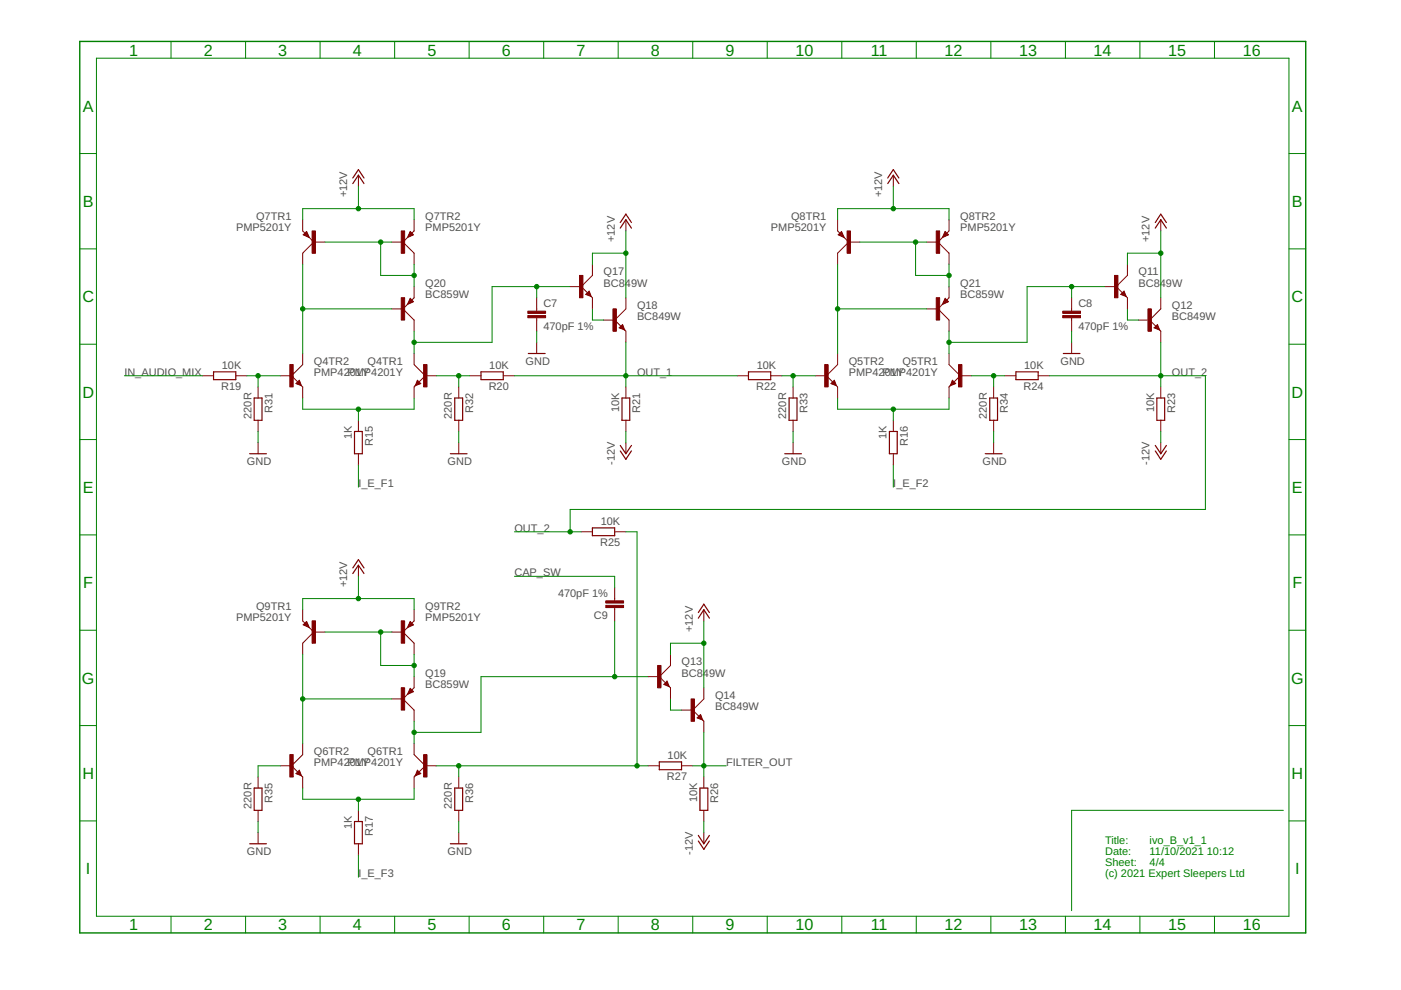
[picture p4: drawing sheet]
<svg xmlns="http://www.w3.org/2000/svg" width="297mm" height="210mm" viewBox="0 0 297 210" stroke-linecap="round" stroke-linejoin="round" font-family="sans-serif">
<g fill="none" stroke="#800000" stroke-width=".25">
<path d="M74.8 38.9l1.2-1.8 1.2 1.8M74.8 37.7l1.2-1.7 1.2 1.7M188.2 38.9l1.2-1.8 1.2 1.8M188.2 37.7l1.2-1.7 1.2 1.7M64.5 49.8l.5-.5 .3 .8zM65 49.6l-.2 .2M87 49.3l.4 .5-.8 .3zM87 49.6l.2 .2M131.5 48.4l1.2-1.8 1.2 1.8M131.5 47.2l1.2-1.8 1.2 1.8M178.4 49.3l.4 .8-.9-.3zM178.4 49.6l-.2 .2"/>
<path d="M200.4 49.3l.5 .5-.9 .3zM200.4 49.6l.2 .2M244.9 48.4l1.2-1.8 1.2 1.8M244.9 47.2l1.2-1.8 1.2 1.8M45.3 78.8h4.7v1.7h-4.7zM87 63.5l.4 .5-.8 .3zM87 63.7l.2 .3M102 78.8h4.7v1.7h-4.7zM112 75h3.6M124.4 62.4l.5-.4 .2 .7zM124.9 62.2l-.2 .2M131.5 69.5l.5-.5 .2 .7z"/>
<path d="M132 69.3l-.3 .2M158.7 78.8h4.7v1.7h-4.7zM200.4 63.5l.5 .5-.9 .3zM200.4 63.7l.2 .3M215.4 78.8h4.7v1.7h-4.7zM225.4 75h3.6M238.3 62l.2 .7-.7-.3zM238.3 62.2l-.2 .2M245.4 69l.2 .7-.7-.2zM245.4 69.3l-.2 .2M52.9 96.2h3.6M53.9 84.4h1.6v4.7h-1.6z"/>
<path d="M63.5 80.9l.2 .7-.7-.3zM63.5 81.1l-.3 .2M75.2 91.5h1.6v4.7h-1.6zM88.5 80.9l.5 .4-.7 .3zM88.5 81.1l.3 .2M95.5 96.2h3.5M96.4 84.4h1.7v4.7h-1.7zM131.5 94.4l1.2 1.8 1.2-1.8M131.5 95.6l1.2 1.8 1.2-1.8M131.9 84.4h1.6v4.7h-1.6zM166.4 96.2h3.5M167.3 84.4h1.7v4.7h-1.7z"/>
<path d="M176.4 81.3l.5-.4 .2 .7zM176.9 81.1l-.3 .2M188.6 91.5h1.6v4.7h-1.6zM201.9 80.9l.5 .4-.7 .3zM201.9 81.1l.3 .2M208.9 96.2h3.5M209.8 84.4h1.7v4.7h-1.7zM244.9 94.4l1.2 1.8 1.2-1.8M244.9 95.6l1.2 1.8 1.2-1.8M245.3 84.4h1.6v4.7h-1.6zM125.6 111.9h4.7v1.7h-4.7zM65 132l.3 .8-.8-.3z"/>
<path d="M65 132.2l-.2 .3M74.8 121.6l1.2-1.8 1.2 1.8M74.8 120.4l1.2-1.7 1.2 1.7M87 132l.4 .5-.8 .3zM87 132.2l.2 .3M148.1 131.1l1.1-1.8 1.2 1.8M148.1 129.9l1.1-1.8 1.2 1.8M87 146.2l.4 .4-.8 .4zM87 146.4l.2 .2M141.4 144.7l.3 .7-.7-.3zM141.4 144.9l-.2 .2M148.5 152l-.2 .2"/>
<path d="M148.5 151.7l.3 .7-.7-.2zM52.9 178.9h3.6M53.9 167.1h1.6v4.7h-1.6zM63.5 163.6l.2 .7-.7-.3zM63.5 163.8l-.3 .2M75.2 174.2h1.6v4.7h-1.6zM88.5 163.6l.5 .4-.7 .3zM88.5 163.8l.3 .2M95.5 178.9h3.5M96.4 167.1h1.7v4.7h-1.7zM139.8 161.5h4.7v1.7h-4.7zM148.1 177.1l1.1 1.8 1.2-1.8"/>
<path d="M148.1 178.3l1.1 1.8 1.2-1.8M148.4 167.1h1.7v4.7h-1.7z"/>
</g>
<g fill="none" stroke="#800000" stroke-width=".21">
<path d="M76 37.1v2.4M189.4 37.1v2.4M64.2 46.6v2.4l1.4 1.4M64.3 49.8l.7-.7 .6 1.3zM65.6 50.4l.9 .9M66.5 51.3l-2.3 2.4v2.3M66.5 51.3h2.4M83.1 51.3h2.3M85.4 51.3l2.4 2.4v2.3M86.4 50.4l-1 .9M87 49.1l.7 .7-1.3 .6zM87.8 46.6v2.4l-1.4 1.4"/>
<path d="M125.6 56v2.4l-2.4 2.4M132.7 46.6v2.4M177.6 46.6v2.4l2.4 2.3M178.4 49.1l.6 1.3-1.3-.6zM180 51.3h2.3M180 51.3l-2.4 2.4v2.3M196.5 51.3h2.4M198.9 51.3l2.3 2.4v2.3M199.8 50.4l-.9 .9M200.4 49.1l.7 .7-1.3 .6zM201.2 46.6v2.4l-1.4 1.4M239 56v2.4l-2.3 2.4"/>
<path d="M246.1 46.6v2.4M42.9 79.7h2.4M50 79.7h2.3M59.4 79.7h2.4M61.8 79.7l2.4 2.3v2.4M64.2 75v2.3l-2.4 2.4M83.1 65.5h2.3M85.4 65.5l2.4 2.4v2.3M86.4 64.6l-1 .9M87 63.2l.7 .8-1.3 .6zM87.8 60.8v2.3l-1.4 1.5M87.8 75v2.3l2.4 2.4"/>
<path d="M90.2 79.7h2.3M90.2 79.7l-2.2 2.1M99.6 79.7h2.4M106.7 79.7h2.4M113.8 63.1v2.9M113.8 67.4v2.8M113.8 72.6v2.4M120.9 60.8h2.3M123.2 60.8l2.2 2.1M124.2 62.4l.7-.7 .5 1.2zM125.4 62.9l.2 .2v2.4M128 67.9h2.3"/>
<path d="M130.3 67.9l2.4 2.3v2.4M131.3 69.5l.7-.7 .5 1.2zM132.7 63.1v2.4l-2.4 2.4M156.3 79.7h2.4M163.4 79.7h2.4M172.9 79.7h2.3M175.2 79.7l2.2 2.1M177.6 75v2.3l-2.4 2.4M196.5 65.5h2.4M198.9 65.5l2.3 2.4v2.3M200.4 63.2l.7 .8-1.3 .6zM201.2 60.8v2.3l-2.3 2.4"/>
<path d="M201.2 75v2.3l2.4 2.4M203.6 79.7h2.4M203.6 79.7l-2.4 2.3v2.4M213 79.7h2.4M220.1 79.7h2.4M227.2 63.1v2.9M227.2 67.4v2.8M227.2 72.6v2.4M234.3 60.8h2.4M236.7 60.8l2.3 2.3v2.4M238.3 61.7l.5 1.2-1.2-.5zM241.4 67.9h2.4"/>
<path d="M243.8 67.9l2.3 2.3v2.4M244.7 69.5l.7-.7 .5 1.2zM246.1 63.1v2.4l-2.3 2.4M54.7 82v2.4M54.7 89.1v2.4M54.7 93.9v2.3M63.5 80.6l.4 1.2-1.1-.5zM76 89.1v2.4M76 96.2v2.4M88 81.8l-.2 .2v2.4M88.5 80.6l.7 .7-1.2 .5zM97.3 82v2.4"/>
<path d="M97.3 89.1v2.4M97.3 93.9v2.3M132.7 82v2.4M132.7 89.1v2.4M132.7 93.9v2.3M168.1 82v2.4M168.1 89.1v2.4M168.1 93.9v2.3M176.2 81.3l.7-.7 .5 1.2zM177.4 81.8l.2 .2v2.4M189.4 89.1v2.4M189.4 96.2v2.4"/>
<path d="M201.9 80.6l.7 .7-1.1 .5zM210.7 82v2.4M210.7 89.1v2.4M210.7 93.9v2.3M246.1 82v2.4M246.1 89.1v2.4M246.1 93.9v2.3M76 119.8v2.4M123.2 112.8h2.4M130.3 112.8h2.4M64.2 129.3v2.4l2.3 2.3M64.3 132.5l.7-.7 .6 1.3z"/>
<path d="M66.5 134l-2.3 2.4v2.3M66.5 134h2.4M83.1 134h2.3M85.4 134l2.4 2.4v2.3M86.4 133.1l-1 .9M87 131.8l.7 .7-1.3 .6zM87.8 129.3v2.4l-1.4 1.4M130.3 124.6v2.8M130.3 128.8v2.9M142.2 138.7v2.4l-2.4 2.4M149.2 129.3v2.4M64.2 157.6v2.4l-2.4 2.4"/>
<path d="M83.1 148.2h2.3M85.4 148.2l2.4 2.4v2.3M87 145.9l.7 .7-1.3 .6zM87.8 143.5v2.3l-2.4 2.4M87.8 157.6v2.4l2.4 2.4M137.4 143.5h2.4M139.8 143.5l2.1 2.1M141.4 144.4l.5 1.2-1.2-.5zM141.9 145.6l.3 .2v2.4M144.5 150.6h2.4M146.9 150.6l2.3 2.3v2.4M148.5 151.5l.5 1.2-1.2-.5z"/>
<path d="M149.2 145.8v2.4l-2.3 2.4M54.7 164.7v2.4M54.7 171.8v2.4M54.7 176.5v2.4M59.4 162.4h2.4M61.8 162.4l2.1 2.1M63.5 163.3l.4 1.2-1.1-.5zM63.9 164.5l.3 .2v2.4M76 171.8v2.4M76 178.9v2.4M88.5 163.3l.7 .7-1.2 .5zM90.2 162.4l-2.4 2.3v2.4"/>
<path d="M90.2 162.4h2.3M97.3 164.7v2.4M97.3 171.8v2.4M97.3 176.5v2.4M137.4 162.4h2.4M144.5 162.4h2.4M149.2 164.7v2.4M149.2 171.8v2.4M149.2 176.5v2.4"/>
</g>
<g fill="#800000" stroke="#800000" stroke-width=".21">
<path d="M66.2 49h.7v4.7h-.7z"/>
<path d="M85.1 49h.7v4.7h-.7z"/>
<path d="M89.8 77.3h.7v4.7h-.7z"/>
<path d="M61.4 77.3h.8v4.7h-.8z"/>
<path d="M122.9 58.4h.7v4.7h-.7z"/>
<path d="M130 65.5h.7v4.7h-.7z"/>
<path d="M85.1 63.1h.7v4.8h-.7z"/>
<path d="M111.9 66.9h3.8v.5h-3.8z"/>
<path d="M111.9 66h3.8v.4h-3.8z"/>
<path d="M179.6 49h.7v4.7h-.7z"/>
<path d="M198.5 49h.7v4.7h-.7z"/>
<path d="M203.2 77.3h.7v4.7h-.7z"/>
<path d="M174.9 77.3h.7v4.7h-.7z"/>
<path d="M236.3 58.4h.7v4.7h-.7z"/>
<path d="M243.4 65.5h.7v4.7h-.7z"/>
<path d="M198.5 63.1h.7v4.8h-.7z"/>
<path d="M225.3 66.9h3.8v.5h-3.8z"/>
<path d="M225.3 66h3.8v.4h-3.8z"/>
<path d="M66.2 131.6h.7v4.8h-.7z"/>
<path d="M85.1 131.6h.7v4.8h-.7z"/>
<path d="M89.8 160h.7v4.7h-.7z"/>
<path d="M61.4 160h.8v4.7h-.8z"/>
<path d="M139.4 141.1h.7v4.7h-.7z"/>
<path d="M146.5 148.2h.7v4.7h-.7z"/>
<path d="M85.1 145.8h.7v4.8h-.7z"/>
<path d="M128.4 127.4h3.8v.5h-3.8z"/>
<path d="M128.4 128.4h3.8v.4h-3.8z"/>
</g>
<path d="M16.9 8.8h259.9v189h-259.9z" fill="none" stroke="#008000" stroke-width=".3"/>
<g fill="none" stroke="#008000" stroke-width=".21">
<path d="M20.4 12.3h252.9v182h-252.9zM36.3 8.8v3.5M52.1 8.8v3.5M67.9 8.8v3.5M83.7 8.8v3.5M99.5 8.8v3.5M115.3 8.8v3.5M131.1 8.8v3.5M146.9 8.8v3.5M162.7 8.8v3.5M178.5 8.8v3.5M194.3 8.8v3.5"/>
<path d="M210.1 8.8v3.5M225.9 8.8v3.5M241.7 8.8v3.5M257.5 8.8v3.5M16.9 32.6h3.5M76 39.5v4.7M189.4 39.5v4.7M273.3 32.6h3.5M16.9 52.8h3.5M64.2 46.6v-2.4h23.6v2.4M64.2 56v19M68.9 51.3h14.2"/>
<path d="M80.7 51.3v7.1h7.1M87.8 56v4.8M132.7 49v14.1M132.7 53.7h-7.1v2.3M177.6 46.6v-2.4h23.6v2.4M177.6 56v19M182.3 51.3h14.2M194.1 51.3v7.1h7.1M201.2 56v4.8M246.1 49v14.1M246.1 53.7h-7.1v2.3M273.3 52.8h3.5"/>
<path d="M16.9 73h3.5M26.4 79.7h16.5M52.3 79.7h7.1M54.7 79.7v2.3M64.2 65.5h18.9M87.8 70.2v4.8M92.5 79.7h7.1M97.3 79.7v2.3M109.1 79.7h47.2M113.8 60.8v2.3M113.8 70.2v2.4M120.9 60.8h-16.6v11.8h-16.5"/>
<path d="M125.6 65.5v2.4h2.4M132.7 72.6v9.4M165.8 79.7h7.1M168.1 79.7v2.3M177.6 65.5h18.9M201.2 70.2v4.8M206 79.7h7M210.7 79.7v2.3M222.5 79.7h33.1v28.3h-134.7v4.8M227.2 60.8v2.3M227.2 70.2v2.4M234.3 60.8h-16.5v11.8h-16.6"/>
<path d="M239 65.5v2.4h2.4M246.1 72.6v9.4M273.3 73h3.5M16.9 93.2h3.5M54.7 91.5v2.4M64.2 84.4v2.4h23.6v-2.4M76 86.8v2.3M76 98.6v4.7M97.3 91.5v2.4M132.7 91.5v2.4M168.1 91.5v2.4M177.6 84.4v2.4h23.6v-2.4"/>
<path d="M189.4 86.8v2.3M189.4 98.6v4.7M210.7 91.5v2.4M246.1 91.5v2.4M273.3 93.2h3.5M16.9 113.4h3.5M109.1 112.8h14.1M132.7 112.8h2.4v49.6M273.3 113.4h3.5M16.9 133.6h3.5M64.2 129.3v-2.4h23.6v2.4M64.2 138.7v18.9"/>
<path d="M68.9 134h14.2M76 122.2v4.7M80.7 134v7.1h7.1M87.8 138.7v4.8M109.1 122.2h21.2v2.4M130.3 131.7v11.8M149.2 131.7v14.1M149.2 136.4h-7v2.3M273.3 133.6h3.5M16.9 153.8h3.5M64.2 148.2h18.9M87.8 152.9v4.7"/>
<path d="M137.4 143.5h-35.4v11.8h-14.2M142.2 148.2v2.4h2.3M149.2 155.3v9.4M273.3 153.8h3.5M16.9 174.1h3.5M54.7 174.2v2.3M59.4 162.4h-4.7v2.3M64.2 167.1v2.4h23.6v-2.4M76 169.5v2.3M92.5 162.4h44.9M97.3 162.4v2.3M97.3 174.2v2.3"/>
<path d="M146.9 162.4h7.1M149.2 174.2v2.3M272.1 171.8h-44.9v21.3M273.3 174.1h3.5M36.3 194.3v3.5M52.1 194.3v3.5M67.9 194.3v3.5M76 181.3v4.7M83.7 194.3v3.5M99.5 194.3v3.5M115.3 194.3v3.5M131.1 194.3v3.5"/>
<path d="M146.9 194.3v3.5M162.7 194.3v3.5M178.5 194.3v3.5M194.3 194.3v3.5M210.1 194.3v3.5M225.9 194.3v3.5M241.7 194.3v3.5M257.5 194.3v3.5"/>
</g>
<g fill="#008000" stroke="#008000" stroke-width=".21">
<circle cx="76" cy="44.2" r=".47"/>
<circle cx="132.7" cy="53.7" r=".47"/>
<circle cx="189.4" cy="44.2" r=".47"/>
<circle cx="246.1" cy="53.7" r=".47"/>
<circle cx="76" cy="126.9" r=".47"/>
<circle cx="149.2" cy="136.4" r=".47"/>
<circle cx="54.7" cy="79.7" r=".47"/>
<circle cx="76" cy="86.8" r=".47"/>
<circle cx="132.7" cy="79.7" r=".47"/>
<circle cx="87.8" cy="72.6" r=".47"/>
<circle cx="113.8" cy="60.8" r=".47"/>
<circle cx="97.3" cy="79.7" r=".47"/>
<circle cx="64.2" cy="65.5" r=".47"/>
<circle cx="80.7" cy="51.3" r=".47"/>
<circle cx="87.8" cy="58.4" r=".47"/>
<circle cx="168.1" cy="79.7" r=".47"/>
<circle cx="189.4" cy="86.8" r=".47"/>
<circle cx="201.2" cy="72.6" r=".47"/>
<circle cx="227.2" cy="60.8" r=".47"/>
<circle cx="210.7" cy="79.7" r=".47"/>
<circle cx="177.6" cy="65.5" r=".47"/>
<circle cx="194.1" cy="51.3" r=".47"/>
<circle cx="201.2" cy="58.4" r=".47"/>
<circle cx="76" cy="169.5" r=".47"/>
<circle cx="149.2" cy="162.4" r=".47"/>
<circle cx="87.8" cy="155.3" r=".47"/>
<circle cx="130.3" cy="143.5" r=".47"/>
<circle cx="97.3" cy="162.4" r=".47"/>
<circle cx="135.1" cy="162.4" r=".47"/>
<circle cx="64.2" cy="148.2" r=".47"/>
<circle cx="80.7" cy="134" r=".47"/>
<circle cx="87.8" cy="141.1" r=".47"/>
<circle cx="246.1" cy="79.7" r=".47"/>
<circle cx="120.9" cy="112.8" r=".47"/>
</g>
<g font-size="3.4" fill="#008000">
<text x="27.4" y="11.8">1</text>
<text x="43.2" y="11.8">2</text>
<text x="59" y="11.8">3</text>
<text x="74.8" y="11.8">4</text>
<text x="90.6" y="11.8">5</text>
<text x="106.4" y="11.8">6</text>
<text x="122.2" y="11.8">7</text>
<text x="138" y="11.8">8</text>
<text x="153.8" y="11.8">9</text>
<text x="168.7" y="11.8">10</text>
<text x="184.6" y="11.8">11</text>
<text x="200.3" y="11.8">12</text>
<text x="216.1" y="11.8">13</text>
<text x="231.9" y="11.8">14</text>
<text x="247.7" y="11.8">15</text>
<text x="263.5" y="11.8">16</text>
<text x="17.5" y="23.6">A</text>
<text x="273.9" y="23.6">A</text>
<text x="17.5" y="43.9">B</text>
<text x="273.9" y="43.9">B</text>
<text x="17.5" y="64.1">C</text>
<text x="273.8" y="64.1">C</text>
<text x="17.5" y="84.3">D</text>
<text x="273.8" y="84.3">D</text>
<text x="17.5" y="104.5">E</text>
<text x="273.9" y="104.5">E</text>
<text x="17.6" y="124.7">F</text>
<text x="274" y="124.7">F</text>
<text x="17.4" y="144.9">G</text>
<text x="273.7" y="144.9">G</text>
<text x="17.5" y="165.1">H</text>
<text x="273.8" y="165.1">H</text>
<text x="18.2" y="185.4">I</text>
<text x="274.6" y="185.4">I</text>
<text x="27.4" y="197.2">1</text>
<text x="43.2" y="197.2">2</text>
<text x="59" y="197.2">3</text>
<text x="74.8" y="197.2">4</text>
<text x="90.6" y="197.2">5</text>
<text x="106.4" y="197.2">6</text>
<text x="122.2" y="197.2">7</text>
<text x="138" y="197.2">8</text>
<text x="153.8" y="197.2">9</text>
<text x="168.7" y="197.2">10</text>
<text x="184.6" y="197.2">11</text>
<text x="200.3" y="197.2">12</text>
<text x="216.1" y="197.2">13</text>
<text x="231.9" y="197.2">14</text>
<text x="247.7" y="197.2">15</text>
<text x="263.5" y="197.2">16</text>
</g>
<g font-size="2.3" fill="#505050">
<text x="73.6" y="41.9" transform="rotate(-90 73.6 41.9)">+12V</text>
<text x="187" y="41.9" transform="rotate(-90 187 41.9)">+12V</text>
<text x="54.3" y="46.6">Q7TR1</text>
<text x="90.2" y="46.6">Q7TR2</text>
<text x="167.7" y="46.6">Q8TR1</text>
<text x="203.6" y="46.6">Q8TR2</text>
<text x="50" y="49">PMP5201Y</text>
<text x="90.2" y="49">PMP5201Y</text>
<text x="130.3" y="51.3" transform="rotate(-90 130.3 51.3)">+12V</text>
<text x="163.5" y="49">PMP5201Y</text>
<text x="203.6" y="49">PMP5201Y</text>
<text x="243.8" y="51.3" transform="rotate(-90 243.8 51.3)">+12V</text>
<text x="128" y="58.4">Q17</text>
<text x="241.4" y="58.4">Q11</text>
<text x="90.2" y="63.1">BC859W</text>
<text x="90.2" y="60.8">Q20</text>
<text x="115.2" y="65.1">C7</text>
<text x="128" y="60.8">BC849W</text>
<text x="135.1" y="65.5">Q18</text>
<text x="203.6" y="63.1">BC859W</text>
<text x="203.6" y="60.8">Q21</text>
<text x="228.6" y="65.1">C8</text>
<text x="241.4" y="60.8">BC849W</text>
<text x="248.5" y="65.5">Q12</text>
<text x="115.2" y="69.9">470pF 1%</text>
<text x="135.1" y="67.9">BC849W</text>
<text x="228.6" y="69.9">470pF 1%</text>
<text x="248.5" y="67.9">BC849W</text>
<text x="66.5" y="77.3">Q4TR2</text>
<text x="77.9" y="77.3">Q4TR1</text>
<text x="111.4" y="77.3">GND</text>
<text x="180" y="77.3">Q5TR2</text>
<text x="191.3" y="77.3">Q5TR1</text>
<text x="224.8" y="77.3">GND</text>
<text x="26.4" y="79.7">IN_AUDIO_MIX</text>
<text x="46.9" y="82.7">R19</text>
<text x="47" y="78.3">10K</text>
<text x="66.5" y="79.7">PMP42P0MP4201Y</text>
<text x="75.5" y="79.7">1Y</text>
<text x="103.6" y="82.7">R20</text>
<text x="103.7" y="78.3">10K</text>
<text x="135.1" y="79.7">OUT_1</text>
<text x="160.3" y="82.7">R22</text>
<text x="160.4" y="78.3">10K</text>
<text x="180" y="79.7">PMP42P0MP4201Y</text>
<text x="188.9" y="79.7">1Y</text>
<text x="217" y="82.7">R24</text>
<text x="217.2" y="78.3">10K</text>
<text x="248.5" y="79.7">OUT_2</text>
<text x="53.3" y="88.8" transform="rotate(-90 53.3 88.8)">220R</text>
<text x="57.8" y="87.5" transform="rotate(-90 57.8 87.5)">R31</text>
<text x="95.8" y="88.8" transform="rotate(-90 95.8 88.8)">220R</text>
<text x="100.3" y="87.5" transform="rotate(-90 100.3 87.5)">R32</text>
<text x="131.3" y="87.4" transform="rotate(-90 131.3 87.4)">10K</text>
<text x="135.7" y="87.5" transform="rotate(-90 135.7 87.5)">R21</text>
<text x="166.7" y="88.8" transform="rotate(-90 166.7 88.8)">220R</text>
<text x="171.2" y="87.5" transform="rotate(-90 171.2 87.5)">R33</text>
<text x="209.2" y="88.8" transform="rotate(-90 209.2 88.8)">220R</text>
<text x="213.7" y="87.5" transform="rotate(-90 213.7 87.5)">R34</text>
<text x="244.7" y="87.4" transform="rotate(-90 244.7 87.4)">10K</text>
<text x="249.2" y="87.5" transform="rotate(-90 249.2 87.5)">R23</text>
<text x="74.6" y="93.2" transform="rotate(-90 74.6 93.2)">1K</text>
<text x="79" y="94.6" transform="rotate(-90 79 94.6)">R15</text>
<text x="188" y="93.2" transform="rotate(-90 188 93.2)">1K</text>
<text x="192.4" y="94.6" transform="rotate(-90 192.4 94.6)">R16</text>
<text x="52.4" y="98.6">GND</text>
<text x="94.9" y="98.6">GND</text>
<text x="130.3" y="98.6" transform="rotate(-90 130.3 98.6)">-12V</text>
<text x="165.8" y="98.6">GND</text>
<text x="208.3" y="98.6">GND</text>
<text x="243.8" y="98.6" transform="rotate(-90 243.8 98.6)">-12V</text>
<text x="76" y="103.3">I_E_F1</text>
<text x="189.4" y="103.3">I_E_F2</text>
<text x="109.1" y="112.7">OUT_2</text>
<text x="127.4" y="111.3">10K</text>
<text x="127.2" y="115.8">R25</text>
<text x="73.6" y="124.6" transform="rotate(-90 73.6 124.6)">+12V</text>
<text x="109.1" y="122.2">CAP_SW</text>
<text x="50" y="131.6">PMP5201Y</text>
<text x="54.3" y="129.3">Q9TR1</text>
<text x="90.2" y="131.6">PMP5201Y</text>
<text x="90.2" y="129.3">Q9TR2</text>
<text x="118.3" y="126.6">470pF 1%</text>
<text x="125.9" y="131.3">C9</text>
<text x="146.9" y="134" transform="rotate(-90 146.9 134)">+12V</text>
<text x="90.2" y="143.5">Q19</text>
<text x="144.5" y="143.5">BC849W</text>
<text x="144.5" y="141.1">Q13</text>
<text x="90.2" y="145.8">BC859W</text>
<text x="151.6" y="148.2">Q14</text>
<text x="151.6" y="150.5">BC849W</text>
<text x="66.5" y="160">Q6TR2</text>
<text x="77.9" y="160">Q6TR1</text>
<text x="141.5" y="160.9">10K</text>
<text x="66.5" y="162.4">PMP42P0MP4201Y</text>
<text x="75.5" y="162.4">1Y</text>
<text x="141.4" y="165.4">R27</text>
<text x="154" y="162.4">FILTER_OUT</text>
<text x="53.3" y="171.5" transform="rotate(-90 53.3 171.5)">220R</text>
<text x="57.8" y="170.2" transform="rotate(-90 57.8 170.2)">R35</text>
<text x="95.8" y="171.5" transform="rotate(-90 95.8 171.5)">220R</text>
<text x="100.3" y="170.2" transform="rotate(-90 100.3 170.2)">R36</text>
<text x="147.8" y="170.1" transform="rotate(-90 147.8 170.1)">10K</text>
<text x="152.3" y="170.2" transform="rotate(-90 152.3 170.2)">R26</text>
<text x="74.6" y="175.9" transform="rotate(-90 74.6 175.9)">1K</text>
<text x="79" y="177.3" transform="rotate(-90 79 177.3)">R17</text>
<text x="52.4" y="181.3">GND</text>
<text x="76" y="186">I</text>
<text x="76.6" y="186">_E_F3</text>
<text x="94.9" y="181.3">GND</text>
<text x="146.9" y="181.3" transform="rotate(-90 146.9 181.3)">-12V</text>
</g>
<g font-size="2.3" fill="#008000">
<text x="234.3" y="178.9">Title:</text>
<text x="243.8" y="178.9">ivo_B_v1_1</text>
<text x="234.3" y="181.3">Date:</text>
<text x="234.3" y="183.6">Sheet:</text>
<text x="234.3" y="186">(c) 2021 Expert Sleepers Ltd</text>
<text x="243.8" y="181.3">11/10/2021</text>
<text x="243.8" y="183.6">4/4</text>
<text x="255.9" y="181.3">10:12</text>
</g>
</svg>
